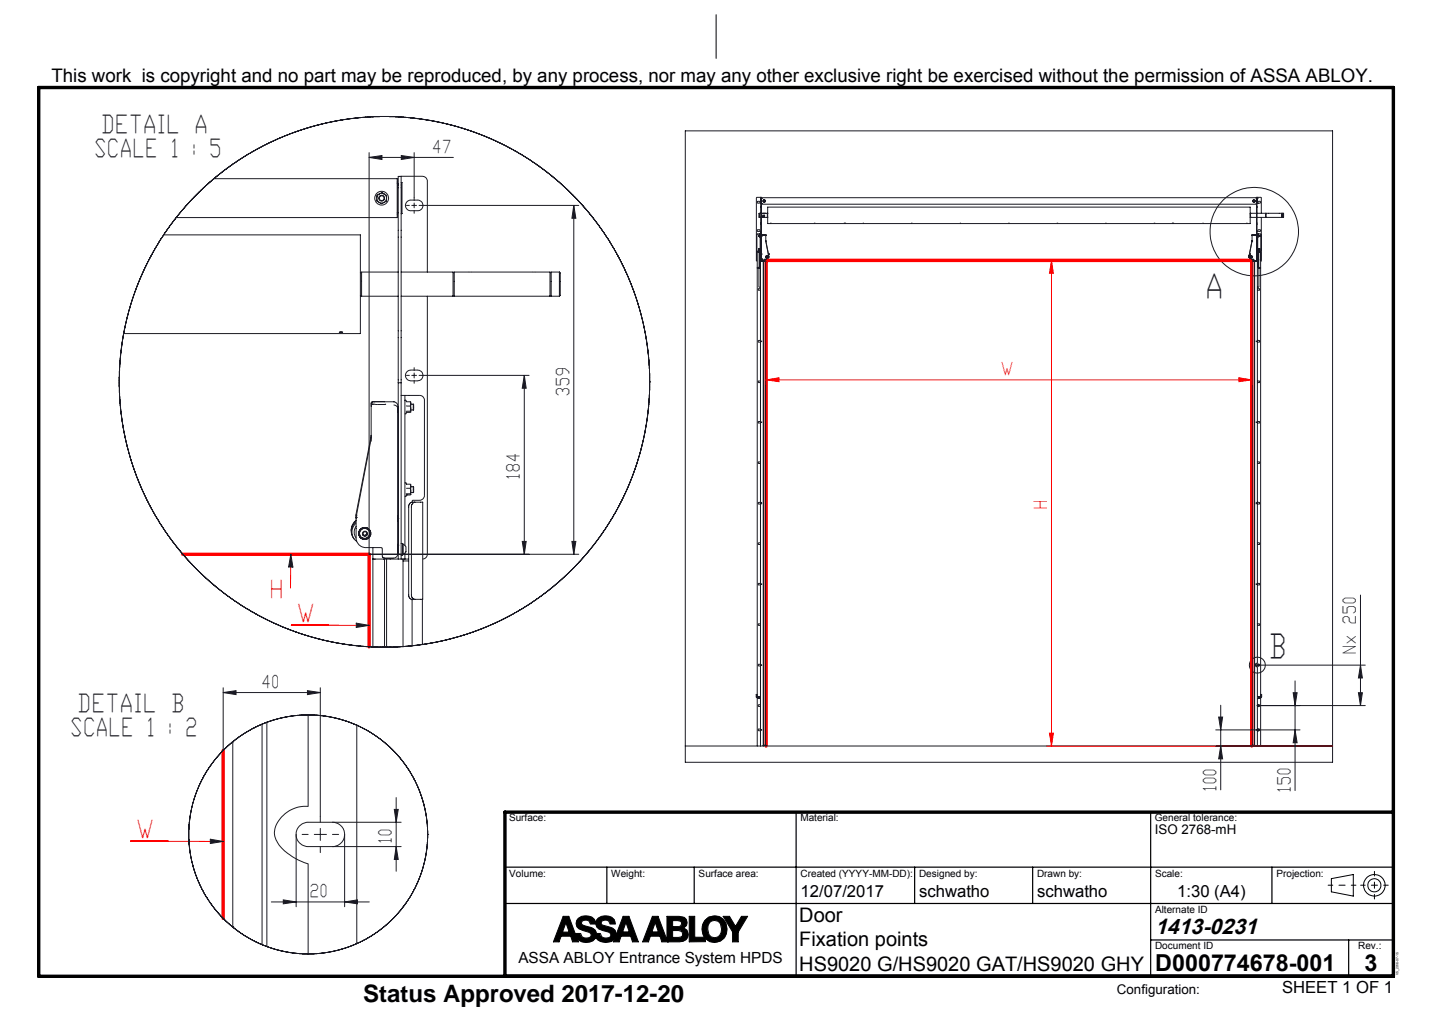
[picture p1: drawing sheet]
<svg xmlns="http://www.w3.org/2000/svg" width="297mm" height="210mm" viewBox="0 0 297 210" stroke-linecap="round" stroke-linejoin="round" font-family="sans-serif">
<g fill="none" stroke="#191924" stroke-width=".21">
<path d="M42.2 38.5l-2.9 2.8-3 3.5M42.2 38.4v.1M43.4 37.4l-1.2 1M43.4 37.3l.6-.5h37.8v8h-45.5M43.4 37.3v.1M44.5 36.4h.1M45.1 35.9l-.1 .1M46.5 34.8v.1M46.6 34.8h.1M46.8 34.6h.1M46.9 34.6l-2.8 2.2M46.9 34.5v.1"/>
<path d="M47.5 34.1h.1M47.6 34v.1M47.7 34h.1M48 33.7v.1M48.2 33.6h.1M48.4 33.5h.1M49 33.1l-2.1 1.4M49 33v.1M49.2 32.9v.1M49.5 32.7v.1M49.7 32.7l-.7 .3M49.7 32.6v.1"/>
<path d="M50.1 32.4h.1M50.4 32.2h-.1M50.5 32.1l-.1 .1M50.8 32h-.1M50.9 31.8v.1M51 31.8h.1M51.7 31.4l-.1 .1M51.8 31.4h.1M52.1 31.1v.1M52.4 31h.1M52.6 30.9h.1M53.2 30.5v.1"/>
<path d="M53.4 30.4v.1M53.8 30.3h-.1M54.1 30.1h.1M54.2 30h.1M54.6 29.8l-4.9 2.8M54.6 29.8h.1M55.5 29.4l-.9 .4M55.5 29.4h.1M57 28.7h-.1M57.8 28.4h.1M58 28.3l-2.5 1.1M58 28.2v.1"/>
<path d="M58.7 28h.1M59.9 27.5l-1.9 .7M59.9 27.5h.1M60.4 27.3h.1M62.6 26.6h.1M63.2 26.4h.1M64.1 26.1h.1M64.5 26h.1M64.8 25.9h.1M66.9 25.4h.1M67.7 25.2h.1M78.1 39.9a.85 .85 0 0 1 1 .1"/>
<path d="M78.1 39.9l-.3 .4-.2 .5M78.1 39.9l-.5 .3M78.7 39.6h.1M78.7 39.6l-.6 .3M78.7 39.6l.4 .4M79.1 40l.4 .3 .1 .5M79.1 40l.5 .2M81.8 37.8h.2M82 36.3v78.8M82 36.3h.6M82.6 37.6h.2v6.4h-.2M82.6 36.3v78.8"/>
<path d="M82.8 36.3h-.8M82.8 36.3h-.2M82.8 36.3h4.2a1.02 1.02 0 0 1 1 1v18.7M90.2 25.1h.1M91 25.3h.1M91.7 25.4l.1 .1M93.1 25.8h.1M93.5 25.9h.1M94.5 26.2h.1M94.8 26.3h.1M95 26.3l-4.4-1.1-4.3-.8-4.9-.4h-4.4l-4.7 .4-4.5 .8-3.9 1-4 1.3M95 26.3h.1"/>
<path d="M95.1 26.3l5 1.8M96.8 26.9h.1M97.1 27h.1M97.6 27.2h.1M98.9 27.7h.1M99.6 27.9v.1M100.1 28.1v.1M100.1 28.2l3.2 1.4M100.9 28.5h.1M101.8 28.9h.1M102.8 29.3v.1M103 29.4h.1"/>
<path d="M103.2 29.5v.1M103.3 29.6h.1M103.4 29.6l1.5 .8M103.5 29.7h.1M103.9 29.9h.1M104.3 30.1h.1M104.5 30.2h.1M104.6 30.2v.1M104.9 30.4h.1M105 30.4l1.3 .7M105.3 30.6h.1M105.6 30.8h.1"/>
<path d="M105.7 30.9h.1M106.3 31.1v.1M106.3 31.2l5 3.2M106.4 31.2h.1M106.5 31.3l.1 .1M106.8 31.5h.1M107 31.6h.1M107.1 31.7h.1M107.3 31.7v.1M107.4 31.8h.1M107.7 32h.1M107.8 32.1h.1"/>
<path d="M108.1 32.3h.1M108.2 32.3l.1 .1M108.5 32.5v.1M108.6 32.6h.1M108.9 32.8h.1M109 32.8v.1M109.2 32.9v.1M109.4 33.1h.1M109.7 33.3h.1M109.9 33.4v.1M110.1 33.5v.1M110.2 33.6h.1"/>
<path d="M110.6 33.9v.1M110.9 34.1h.1M111 34.2h.1M111.2 34.4h.1M111.3 34.4v.1M111.3 34.5l.4 .2M111.4 34.5h.1M111.5 34.6h.1M111.7 34.7l.1 .1M111.8 34.8l1.3 1M111.8 34.8h.1M111.9 34.9h.1"/>
<path d="M112.1 35.1h.1M112.4 35.2h.1M112.6 35.4h.1M112.9 35.6v.1M113 35.7h.1M113.1 35.8h.1M113.1 35.8l3.4 2.9M113.3 36h.1M113.6 36.2h.1M115.1 37.4v.1M116.5 38.7h.1M116.5 38.7l.5 .5"/>
<path d="M117 39.2l.1 .1M117.1 39.3l1.4 1.4M141.1 26.9h133.4v130h-133.4zM28 59.6h.1M28.3 58.8v.1M28.4 58.6h.1M29.1 56.8h.1M29.2 56.6l-1.6 4M29.2 56.6h.1M29.4 56.2l-.2 .4M29.4 56.2h.1M29.5 55.9h.1"/>
<path d="M29.6 55.7v.1M29.8 55.3h.1M29.9 55.1l-.1 .1M30.2 54.4l-.8 1.8M30.2 54.4h.1M30.4 54l-.2 .4M30.4 54h.1M30.8 53.3h.1M30.9 53.1v.1M31 52.9l-.1 .1M31.1 52.8h-.1M31.1 52.7h.1"/>
<path d="M31.2 52.5h.1M31.3 52.3h.1M31.5 52h.1M31.7 51.7h-.1M31.8 51.5h-.1M31.9 51.2v.1M32.1 50.9v.1M32.2 50.8h.1M32.4 50.5h-.1M32.5 50.3h.1M32.6 50.2h-.1M32.9 49.6l-.1 .1"/>
<path d="M32.9 49.5v.1M33.1 49.2v.1M33.2 49.1h.1M33.4 48.9h.1M33.6 48.6h-.1M33.7 48.5h-.1M33.7 48.3l40.5 .1v20.3h-48.7M33.8 48.2h.1M33.9 48h.1M34.3 47.6h-.1M34.4 47.4h-.1M34.5 47.2h.1"/>
<path d="M34.6 47.1h-.1M34.8 46.8h.1M34.9 46.7h.1M35.2 46.2h.1M35.3 46.1h.1M35.5 45.9h.1M35.6 45.6v.1M35.8 45.4v.1M36.2 45h-.1M36.3 44.8l-3 4.2-2.9 5M36.7 44.3h.1M37.2 43.7h-.1"/>
<path d="M37.8 43h-.1M38 42.7v.1M74.2 56.1h.3M77.6 40.2h.1M77.6 41.3l-.1 .1M77.6 41.3l.5 .4M77.6 40.8l.1 .5 .4 .4M77.6 40.8v.5M77.6 40.2v.6M78.1 41.7l.4 .1 .6-.1M78.1 41.7l.5 .2M78.6 41.9v.1"/>
<path d="M79.1 41.7l-.5 .2M79.6 41.4h.1M79.6 41.4l-.5 .3M79.6 40.2v.6M79.6 40.2h.1M79.6 40.8l-.1 .4-.4 .5M79.6 40.8v.6M81.8 43.8h.2M82 56h-7.5v5h7.5M82.6 56h10.7v5h-10.7M83.7 41.7l.8-.5h1.5a1.09 1.09 0 0 1 1.1 1.1 1.09 1.09 0 0 1-1.1 1.1h-1.4a1.09 1.09 0 0 1-.9-1.7zM93.3 56.1h.3"/>
<path d="M93.6 56h19.7v5h-19.7zM113.3 56.1h.2M115.2 56h-1.7v5h1.7M115.2 56l.2 .2v4.6l-.2 .2M115.2 56v5M118.5 40.7h.1M118.5 40.7l.7 .8M119.2 41.5h.1M119.3 41.5l1.7 1.9 2.3 2.9 1.9 2.8 1.8 3M119.4 41.6v.1M121 43.5h.1M121.5 44v.1"/>
<path d="M121.9 44.6h.1M122.2 44.9h.1M122.4 45.3h.1M122.5 45.4h.1M122.7 45.6h.1M122.8 45.8h.1M123 46h.1M123.2 46.2h.1M123.3 46.4l.1 .1M123.4 46.5v.1M123.6 46.8h.1M123.8 47v.1"/>
<path d="M123.9 47.2v.1M124 47.3v.1M124 47.4l.1 .1M124.3 47.8l.1 .1M124.4 47.9v.1M124.6 48.2v.1M124.6 48.3l.1 .1M124.8 48.5v.1M124.9 48.7h.1M125 48.8v.1M125.2 49.2h.1M125.3 49.4h.1"/>
<path d="M125.5 49.6h.1M125.6 49.8h.1M125.7 50.1h.1M125.9 50.3v.1M126 50.4v.1M126.2 50.7v.1M126.3 50.9h.1M126.4 51.1h.1M126.7 51.6v.1M126.8 51.8h.1M127 52.1l2 4.1 2 5.2M127 52.1h.1"/>
<path d="M127.1 52.4l.1 .1M127.3 52.8h.1M127.4 53h.1M127.5 53.2h.1M127.6 53.3h.1M128.5 55.1h.1M128.6 55.3v.1M128.8 55.7h.1M129.2 56.5v.1M129.3 56.8h.1M129.9 58.3h.1M130.1 58.8h.1"/>
<path d="M156 47.3h.4a.18 .18 0 0 1 .2 .2 .18 .18 0 0 1-.2 .2l-.4-.1zM156 41.5l.4-.1a.19 .19 0 0 1 .2 .2 .19 .19 0 0 1-.2 .2l-.4-.1zM156.2 55.2h.1M156.2 51.8h.1M156.3 55.2v3.8l.3 .2M156.3 48.5h.1M156.3 48.6h.1M156.3 51.3h.1M156.3 55.1h.1M156.3 51.3l.1 .2M156.3 48.5v.1M156.3 51.9h.1"/>
<path d="M156.4 48.4v.3M156.4 48.7h.1M156.4 51.6h.1M156.4 51.3v.2M156.4 48.4h.1M156.4 51.5v.1M156.4 51.2h.1M156.4 51.2v.4M156.4 51.9v3.2M156.4 51.5h.1M156.4 55.1h.1M156.4 44.8h.3"/>
<path d="M156.4 43.9h.3M156.4 43.9v.9M156.4 51.9h.1M156.4 51.9l-.4-.1v91.7M156.4 55.1l-.4 .1M156.4 51.9l.1 3.1-.3 .2M156.5 53.8h1.2M156.5 53.8h.1M156.5 48.4l-.2 .1M156.5 48.4h-.1M156.5 51.2l-.2 .1M156.5 51.2l-.1 .1"/>
<path d="M156.5 48.8h.1M156.5 51.6h.1M156.5 51.2h.1M156.5 48.6h-.2M156.5 48.7h-.1M156.5 51.5h-.1M156.5 48.7v.1M156.6 48.3l-.1 .1M156.6 48.1v5.2M156.6 53.6v.2M156.6 53.3h-.1l.1 .3M156.6 59.4l-.5 .1 .1 .3h.4"/>
<path d="M156.6 53.6h.1M156.6 53.3h.1M156.6 53.2l.1 .4M156.6 53.2h.1M156.6 53.8v99.8M156.7 40.8h.1M156.7 41.9h.1M156.7 48.1h-.7l-.1 .2v3.3l.4 .1 .1 .2M156.7 47.7h.1M156.8 53.4v.1M156.8 40.6h-.1v13.2M156.8 40.6h-.9l-.1 .2v12.8l.2 .2"/>
<path d="M156.8 53.6l.1 .1h.4M156.8 48.6h.1M156.8 48.5h.1M156.8 53.3h.1M156.8 53.6h.1M156.8 53.5h.1M156.8 52.3h.1M156.8 41.9h.1M156.8 40.9h.1M156.8 43.9h1.2v.9M156.8 40.6v13.2M156.8 40.7h102v1.3h-102z"/>
<path d="M157 48.5l-.2 .1M157 48.4l-.2 .1M157 48.4h.1M157 48.4h.7M157.1 43.9h.1M157.1 44.3h.4v.3h-.4zM157.2 41.4v.1M157.2 41.4h.1M157.2 41.3v.1M157.2 41.3v.2M157.2 53.8v99.8M157.2 48.5h.4"/>
<path d="M157.2 41.5h.1M157.2 41.2v.1M157.2 41.2h.1M157.2 41.5h.2M157.2 48.5h.1M157.3 53.7h.1M157.3 48.4h.1M157.3 53.7v99.7M157.3 41.5h.1M157.3 41.5v.1M157.3 53.6v.1M157.3 41.2l-.1 .1"/>
<path d="M157.3 41.2l.2 .1M157.4 41.5h.1M157.4 41.2l.1 .1M157.4 41.2h-.1M157.4 41.2h.1M157.5 41.5h.1M157.5 43.9h.1M157.5 41.4v.1M157.5 41.3l.1 .1M157.5 41.3v.1M157.5 41.4l-.1 .1M157.6 41.4h-.1"/>
<path d="M157.6 41.4h.1M157.6 48.5h.1M157.7 48.4h.1M157.7 53.8h.1M157.7 53.4v100M157.7 48.5h.1M157.7 48.4v.1M157.7 49.6l.6 2.7M157.7 49.6h.1M157.7 48.4v1.3M157.7 49.6l.6 2.6M157.8 52.9l.1 .2 .2-.1"/>
<path d="M157.8 52.9v.1M157.8 52.8v.1M157.8 52.8l.2-.1 .1 .2M157.8 52.8h.1M157.9 52.9h.1M157.9 52.9v.1M157.9 52.8v.1M157.9 52.7l-.1 .1M157.9 53h.1M157.9 52.8l.1 .1M157.9 52.7h.1M157.9 52.7l.3 .1"/>
<path d="M158 52.9h.1M158 52.9l-.1 .1M158 44.7h.1M158 43.9h.1M158 52.8h.1M158.1 53h-.3M158.1 44.7l-1.3 .1M158.1 43.9h-.1M158.1 52.9v.1M158.1 53h.1M158.1 42.6h99.4v3.4h-99.4zM158.2 52.9l-.1 .1"/>
<path d="M158.2 52.9h.1M158.2 52.9l-.3 .2-.1-.3 .2-.1 .1 .3M158.3 53l-.3 .4h-.6l-.1 .2M158.3 52.3h.1M158.3 52.7v.3M158.3 52.2h.1M158.3 52.6l.1 .2-.1 .2M158.3 52.4v.1M158.3 52.2v.1M158.3 52.2v.5M158.7 46h.1zM167.7 46h.2z"/>
<path d="M173.9 46h.3zM177.8 46h.1zM187.7 46h.2zM197.7 46h.1M207.8 46h.1zM217.7 46h.1zM227.8 46h.1zM237.7 46h.1zM241.4 46h.3zM247.8 46h.1zM256.8 46h.1zM257.2 52.8h.1"/>
<path d="M257.3 52.5h.1M257.3 52.4h.1M257.3 52.4v.1M257.4 53l.1 .3 .7 .1 .1 .3M257.4 52.7v.3M257.4 52.3h.1M257.4 52.2h.1M257.4 52.6a.36 .36 0 0 0 0 .6M257.4 52.5l-.2 .3 .1 .3M257.4 52.4l-.2 .4M257.4 52.2v.1M257.4 52.2v.5"/>
<path d="M257.5 52.8v.2M257.5 44.7h.1M257.5 43.9h.1M257.5 53h.1M257.5 44.7l1.3 .1M257.5 43.9h1.3M257.5 53h.3M257.6 52.9h.1M257.6 52.9l.1-.1v.1M257.6 52.9l.1 .1M257.7 53h.1M257.7 52.9v.1"/>
<path d="M257.7 52.9h.1M257.7 52.8v.1M257.7 52.7l.1 .1M257.8 52.8l-.2-.1-.1 .2 .1 .2 .1-.1M257.8 52.8h.1M257.8 53h.1M257.8 52.8v.1M257.8 52.8v.2M257.8 52.9h.1M257.8 52.8h-.3M257.8 52.9l-.1 .2-.2-.1M257.8 52.9l-.1-.2h-.1l-.1 .3"/>
<path d="M257.8 52.9l-.1 .1M257.9 49.6l-.5 2.7M257.9 49.6h.1M257.9 48.5h.1M257.9 48.4v1.3M257.9 49.6l-.5 2.6M257.9 53.8h.1M257.9 53.8v99.6M257.9 53.8h1.3M258 48.4h-.1M258 48.5h.1M258 48.4h.1"/>
<path d="M258 53.4v.4M258 48.4h.7M258.1 48.5h.1M258.1 41.3v.1M258.1 41.5h.1M258.1 41.4v.1M258.1 41.3h.1M258.1 48.5h.3M258.1 41.5l.1 .1M258.1 41.5h.2M258.2 41.2l-.1 .1M258.2 41.2h.1"/>
<path d="M258.2 41.2l-.1 .2M258.2 41.6h.1M258.3 53.7h.1M258.3 41.5l-.1 .1M258.3 41.2l.1 .1M258.3 41.2l.1 .2M258.3 48.4h.1M258.3 53.7v99.7M258.4 48.5h.1M258.4 41.3v.1M258.4 41.5h-.1M258.4 41.4v.1"/>
<path d="M258.4 41.3h.1M258.4 41.5h.1M258.4 41.4l-.1 .1M258.4 53.8v99.8M258.7 48.5l.1 .1M258.7 48.4l.1 .1M258.7 48.4h.1M258.8 40.9h.1M258.8 41.9h.1M258.8 48.6h.1M258.8 53.4v.1M258.8 40.6h.1"/>
<path d="M258.8 40.6l1 .1v3.2M258.8 52.4h.1M258.8 53.6l-.1 .1h-.4M258.8 48.5h.1M258.8 53.6h.1M258.8 53.3h.1M258.8 53.5h.1M258.8 52.3h.1M258.8 40.6v13.2M258.8 47.7h.1M258.9 43.9h1.8v.8M258.9 48.1h.7l.1 .2v3.3l-.4 .3v3.2"/>
<path d="M258.9 44.8h5.4M258.9 53.2l.1 .1M258.9 40.6v13.2M258.9 41.9h.1M258.9 40.8h.1M258.9 53.2v.4M258.9 53.6h.1M258.9 40.8v1.1M259 53.8v82.8l-.5 .2M259 53.3l.1 .2M259 59.4h.4l.1 .2-.1 .2h-.4M259 53.3v.3"/>
<path d="M259 53.8h.2M259 51.2h.2M259 48.3l.1 .1M259 48.8h.1M259 48.1v5.2M259 53.6v.2M259.1 51.4h.1M259.1 51.5h.1M259.1 48.4h.1M259.1 48.5h.1M259.1 48.7h.1M259.1 53.5l-.1 .1"/>
<path d="M259.1 51.6h-.1M259.1 53.5h.1M259.1 47.3h.4l.1 .2-.1 .2h-.3l-.2-.2zM259.1 41.5h.5v.2l-.4 .1-.2-.1zM259.2 55.1h.1M259.2 51.9h.1M259.2 51.4v.1M259.2 51.5h.1M259.2 51.2h.1M259.2 51.5v.1M259.2 48.4h.1M259.2 48.4v.1"/>
<path d="M259.2 48.5v.2M259.2 48.7h.1M259.2 48.5h.1M259.2 48.4v.3h-.1M259.2 51.2v.4M259.2 48.6h.1M259.3 51.3l-.1 .1M259.3 55.2v3.8l-.3 .2M259.3 48.6h.1M259.3 48.5h.1M259.3 51.3h.1M259.3 51.3l-.1 .2"/>
<path d="M259.3 48.5v.1M259.3 55.1l.1 .1M259.4 55.2h.1M259.4 51.8h.1M259.6 55.2l-.4-.1v-3.3h.4v91.7M259.8 44.8v8.9l-.2 .1M260.7 43.9h.1M260.7 44.7h.1M264 44.7h.1M264 43.9h.1M264 43.9v.9M264.1 44.7h.1"/>
<path d="M264.1 43.9h.1M264.1 43.9v.9M264.3 43.9h-3.6v.9M264.3 43.9h.1M264.3 43.9v.9M264.4 44.7l-.1 .1M25.5 68.7l-.6 3.4-.3 3.6v3.9l.1 3.1 .4 3.5 .6 3.7 1.6 5.8M26 66.3l-.1 .1M26.1 65.6h.1M26.3 64.9h.1M26.6 63.9v.1M26.7 63.6h.1"/>
<path d="M26.8 63h.1M26.9 62.7l-1.4 6M27 62.6l-.1 .1M27.1 62.3l-.1 .1M27.4 61.2h.1M27.5 60.9h.1M27.6 60.7l-.6 1.9M27.6 60.6v.1M27.7 60.4h.1M27.8 60.1h.1M69.9 68.4h.7zM74.2 60.9h.3"/>
<path d="M82 78.8h.6M83.8 76.5l.5-.3h1.7a1.11 1.11 0 0 1 1.1 1.1 1.11 1.11 0 0 1-1.1 1.1h-1.4a1.11 1.11 0 0 1-1-.7 1.11 1.11 0 0 1 .2-1.2zM88 61v53.1a1.03 1.03 0 0 1-.9 1M93.3 60.9h.3M113.3 60.9h.2M130.6 60.1h.1M130.8 60.6h.1M131 61.4h.1M131.1 61.4l.7 2.5M131.1 61.7l.1 .1M131.2 62l.1 .1M131.5 62.9v.1"/>
<path d="M131.6 63.2v.1M131.7 63.6h.1M131.8 63.9l1.4 6.2 .6 6.7v3.6l-.2 3.3-1 6.2M131.8 63.9h.1M132 64.5h.1M132.2 65.2v.1M132.3 65.9v.1M133 69.5h.1M133.2 70.8h.1M133.8 78.6h.1M156.6 70.1l-.5 .1 .1 .2h.4M156.6 78.4l-.5 .1 .1 .3h.4"/>
<path d="M156.8 70.3h.1zM156.8 70.2v.1M258.7 70.2l.1 .1zM258.8 70.2v.1M259 70.1l.5 .1-.1 .2h-.4M259 78.4h.4l.1 .2-.1 .2h-.4M24.6 80.8v.1M24.8 83.9h.1M24.9 84.9h.1M26.1 91.5h.1M26.3 92.2h.1M26.4 92.5v.1"/>
<path d="M26.7 93.9h.1M26.8 94.2h.1M26.9 94.5h.1M27 94.8v.1M27.3 95.7l.2 .6M27.3 95.7h.1M27.5 96.3h.1M27.5 96.3l1 2.8M27.9 97.3v.1M27.9 97.6h.1M28 97.8v.1M28.4 98.8h.1"/>
<path d="M28.5 99.1h.1M28.5 99.1l.6 1.3M28.6 99.2v.1M76.4 90.2l-3.1 16.3M76.4 89.7l-3.1 16.1v5M76.4 83v7.8M76.7 83.2h2.8M76.8 83.2l-.4 .3M76.8 82.9l-.4 .3M76.8 82.8l-.4 .2M76.9 82.7l-.3 .1-.2 .2M76.9 82.7h.1"/>
<path d="M76.9 82.7h4.2M79.2 82.7h.1M79.3 83.2h.1M81.1 83.4h.1a.85 .85 0 0 1 .8 .8M81.1 82.7a.91 .91 0 0 1 .9 1v30.3M81.1 82.7h.1M82.6 81.4h3.8a1.02 1.02 0 0 1 1 1v19.8l-.1 .2a1.01 1.01 0 0 1-.9 .6h-1.3a.19 .19 0 0 0-.2 .2 .19 .19 0 0 0 .2 .2M83.4 99.5l.2-.1 .1 .3M83.4 82.5l.1-.1 .2 .3M83.4 81.4v30.9M83.7 99.7h.1M83.7 82.6v.1"/>
<path d="M83.7 83.6h.8M83.7 84.9h.1M83.7 84.9l-.1 .3-.2-.1M83.7 82.7h.8M83.7 99.7h.8M84.5 99.7l.1 .3-.1 .5M84.5 99.7l.1 2.1M84.5 82.7l.1 .3-.1 .6M84.5 84.7h-.8M84.5 83.6l.1 .3-.1 .8M84.5 84.7l.1 .1M84.5 82.7l.1 .1"/>
<path d="M84.6 84.8l-.9 .1M84.6 83.2h.5M84.6 84.4h.5M84.6 82.8v2M85.1 83.2v1.2M129.5 99.9h.1M129.7 99.4l-.8 1.8M129.7 99.4h.1M129.8 99.2h.1M130.1 98.5h.1M130.4 97.7v.1M130.7 96.7h.1"/>
<path d="M131.1 95.6h.1M131.2 95.3h.1M131.3 95h.1M131.9 93.1h.1M132 92.5h.1M132.2 92.1h-.1M132.4 91v.1M132.6 89.9h.1M132.6 89.9l-1.2 4.7-1.7 4.8M132.8 89.1h.1M133.4 85.6l-.1 .1M156.6 86.8h-.5l.1 .3h.4"/>
<path d="M156.6 95.1l-.5 .1 .1 .2h.4M156.8 86.9l.1 .1zM156.8 86.9v.1M258.7 86.9l.1 .1zM258.8 86.9v.1M259 86.8h.4l.1 .1-.1 .2h-.4M259 95.1h.4l.1 .1-.1 .2h-.4M29.1 100.4h.1M29.1 100.4l.6 1.4M29.2 100.6h.1M29.5 101.2v.1M29.6 101.6h.1"/>
<path d="M29.7 101.8l.1 .1M29.8 101.9l2.2 4.2M29.8 102v.1M29.9 102.2h.1M30 102.4h.1M30.4 103.1v.1M30.6 103.5h.1M30.7 103.8l.1 .1M30.9 104.2h.1M31 104.4h.1M31.1 104.6h.1M31.2 104.7h.1"/>
<path d="M31.3 104.8v.1M31.6 105.5h.1M31.7 105.6v.1M32 106.1h.1M32 106.1l2.9 4.5M32.1 106.3h.1M32.1 106.4h.1M32.3 106.7h.1M32.4 106.8l.1 .1M32.6 107.1v.1M32.7 107.2v.1M32.8 107.4h.1"/>
<path d="M32.8 107.5v.1M33 107.8h.1M33.1 107.9h.1M33.3 108.2h.1M33.4 108.5h.1M33.5 108.6h.1M33.7 108.9h.1M33.8 109h.1M33.9 109.2l.1 .1M34 109.4h.1M34.1 109.5h.1M34.4 109.8v.1"/>
<path d="M34.4 110h.1M34.6 110.2h.1M34.8 110.5h.1M34.9 110.6h.1M34.9 110.6l1.8 2.4M35 110.7h.1M35.2 111h.1M35.3 111.2h.1M35.6 111.5h.1M36.1 112.2h.1M36.2 112.3h.1M36.7 113h.1"/>
<path d="M36.7 113l3.1 3.5M37.3 113.7l.1 .1M37.5 114h.1M37.8 114.3h.1M39.8 116.5h.1M39.9 116.5l2.2 2.2 2.9 2.5 5.2 3.7M42.9 119.5h.1M59.9 114.1l.4 2.7-.9-.1zM73.3 110.8a2.04 2.04 0 0 0 2.1 1.9l3.2 .1 .1 .2v1.4M73.3 106.4l.1 .1M73.3 107.7a2.37 2.37 0 0 0 .2 3.8M73.3 108.4a1.99 1.99 0 0 0 0 2.4"/>
<path d="M73.3 107.4a2.45 2.45 0 0 0-.3 3.6M73.3 107.2a2.44 2.44 0 0 0-1 2M73.3 106.5v.1M73.3 106v.1M73.3 106.5h.1M73.3 106.6h.1M73.3 106.1h.1M73.3 107.1l-.5 .6M74 109.3a1.18 1.18 0 0 0 .2 1.2M74.2 110.5v.1M74.8 110l.1 .2M74.8 110.1l.1 .1"/>
<path d="M74.9 110.2h.4M74.9 110.2l.2 .1M75.1 110.3h.1M75.3 110.2l-.2 .1M75.4 108.6l.6 .4M75.4 108.6a1.23 1.23 0 0 0-1.5 1.5 1.23 1.23 0 0 0 2 .7 1.23 1.23 0 0 0-.3-2.1M75.4 108.6l.2 .1M75.4 109.6l.1 .2-.2 .4M75.5 110.1h.1M75.5 109.6v.5M75.5 110.1l-.2 .1M75.6 110.1v-.4l-.4-.3-.4 .3v.4l.4 .2"/>
<path d="M75.6 110.1l-.4 .2M75.6 108.7l.4 .3M75.6 108.7a1.19 1.19 0 0 0-1.4 .4 1.19 1.19 0 0 0 0 1.4M75.9 109.1a1.05 1.05 0 0 0-1.5-.1 1.05 1.05 0 0 0-.1 1.5M75.9 109.1h.1M76 109v.1M76 109l.3 .7h-.2M76.1 109a1.24 1.24 0 0 1-.3 1.7 1.24 1.24 0 0 1-1.7-.1M76.1 109.8h.2M76.2 109.8h.1M76.3 109.8a1.19 1.19 0 0 1-.9 1.1 1.19 1.19 0 0 1-1.2-.4M76.8 115.1h.1"/>
<path d="M76.8 112.7v20.5M76.8 115.1h7.4M78.7 114.4l.4 .5M78.7 114.4l.3 .5M79.2 114.9v18.3M79.6 115.1v18.1M82 114v.1a.92 .92 0 0 1-.9 .8h-2M82 113.2h.1M82 113.9h.1M82 112.2h.1M82 106.8h.1M82 112.5h.1"/>
<path d="M82 113.7h.1M82.6 111.9h.3v2.4h-.3M82.9 112h.1M82.9 114.2h.1M83 112l.6 .6v1l-.6 .6M83 112v2.2M83 115.1v18M83 115.5h1.2M83.4 113.9v1.2M83.7 100.5h.8M83.7 101.9l-.1 .3-.2-.1M83.7 101.9h.1"/>
<path d="M84.3 103.7l.6-.3h2.2v20h-2.4l-.4-.3-.1-.5v-18.4zM84.5 101.7h-.8M84.5 100.5l.1 .4-.1 .8M84.5 101.7h.1l-.1 .2h-.8M84.6 101.4h.5M84.6 100.2h.5M85.1 100.2v1.2M85.4 103.4l-.3 .2-.4 .6v18.4l.1 .4 .5 .4M115.3 119.6v.1M116.1 118.9l-1.5 1.3M116.1 118.9h.1M118.4 116.7l-2.3 2.2"/>
<path d="M118.4 116.7h.1M118.9 116.1l-.5 .6M119 116.1h-.1M120 115h-.1M120.9 113.9h.1M121.3 113.4h.1M121.4 113.3h.1M121.5 113.2l-2.5 2.9M121.5 113.2h.1M121.8 112.8l-.1 .1M121.8 112.7v.1M122.3 112.2h.1"/>
<path d="M122.6 111.8h.1M122.9 111.3v.1M123.2 111h.1M123.3 110.8h.1M123.5 110.6h.1M123.6 110.5h-.1M123.6 110.4l-2.1 2.8M123.6 110.4h.1M123.7 110.3h.1M123.9 110h.1M124.1 109.8h-.1M124.1 109.7h.1"/>
<path d="M124.3 109.4h.1M124.5 109.2h.1M124.6 109.1h-.1M124.7 108.8h.1M124.8 108.7h.1M124.8 108.6l-1.2 1.8M124.9 108.6h-.1M125 108.4h.1M125.1 108.3h-.1M125.1 108.2h.1M125.2 108l-.3 .6M125.2 108h.1"/>
<path d="M125.3 107.9h.1M125.4 107.7v.1M125.6 107.5l-.1 .1M125.7 107.3l-.1 .1M125.8 107.1h.1M125.9 107h.1M126 106.8h.1M126.2 106.5h.1M126.3 106.4h-.1M126.3 106.2h.1M126.4 106v.1M126.6 105.8h.1"/>
<path d="M126.7 105.6h.1M127.1 104.9l-.1 .1M127.1 104.8v.1M127.3 104.5h.1M127.4 104.3h.1M127.6 104h.1M127.7 103.8h.1M127.8 103.6h-.1M128 103.2l-.1 .1M128.5 102.1v.1M128.8 101.5v.1M128.9 101.2l-1.7 3.6-2 3.2"/>
<path d="M128.9 101.2h.1M129.2 100.7l-.1 .1M129.3 100.5h-.1M156.6 103.4l-.5 .1 .1 .2 .4 .1M156.6 111.8l-.5 .1 .1 .2h.4M156.8 103.6h.1zM156.8 103.6h.1M258.8 103.5v.2zM258.8 103.6h.1M259 103.4l.5 .2-.1 .1-.4 .1M259 111.8l.5 .1-.1 .2h-.4M43.5 120h.1"/>
<path d="M44.2 120.6h.1M44.6 120.9h.1M45 121.3h.1M45.2 121.3v.1M45.5 121.6h.1M46.1 122.1l.1 .1M46.6 122.4v.1M46.7 122.5h.1M47.1 122.8h.1M47.2 122.9h.1M47.6 123.2h.1M47.7 123.3h.1"/>
<path d="M47.9 123.4h.1M48.2 123.6h.1M48.3 123.7h.1M48.5 123.8v.1M48.7 123.9v.1M48.9 124.1h.1M49 124.1v.1M49.4 124.4v.1M49.6 124.5v.1M49.7 124.6h.1M50 124.8h.1M50.1 124.8v.1"/>
<path d="M50.2 124.9l.1 .1M50.3 125l1.1 .6M50.3 125l.1 .1M50.5 125.1l.1 .1M50.7 125.3h.1M51.1 125.4v.1M51.2 125.5h.1M51.4 125.6v.1M51.4 125.7l5.1 2.6M51.5 125.7h.1M51.6 125.8h.1M51.8 125.9h.1"/>
<path d="M52.4 126.2v.1M52.6 126.3v.1M52.7 126.4h.1M52.9 126.5h.1M53.2 126.7h.1M53.6 126.9h.1M53.9 127v.1M54.1 127.1v.1M54.4 127.3h.1M54.6 127.4h.1M54.8 127.5h.1M55 127.6h.1"/>
<path d="M55.1 127.7h.1M55.3 127.8h.1M55.5 127.8v.1M55.7 127.9l.1 .1M55.9 128h.1M56.1 128.1v.1M56.5 128.3h.1M56.6 128.3l.3 .2M56.9 128.5h.1M57 128.5l4.7 1.9 5.2 1.5 5.6 .9 4.8 .4M57.1 128.6h.1M59.2 129.5h.1"/>
<path d="M60.7 130h.1M60.9 130.1h.1M61.2 130.2h.1M62.6 130.7h.1M62.9 130.8h.1M63.3 130.9h.1M63.8 131h.1M64.5 131.2h.1M64.8 131.3h.1M65.5 131.5h.1M66.6 131.8h.1M67.7 132h.1"/>
<path d="M68.1 132.1h.1M73.4 128.3l2.6 .5-2.6 .4zM76.8 133.2h.1M77.3 133.2h.1M79 133.2h.1M79.2 133.2h.1M79.6 133.2h.1M83 133.1h.1M83 133.1l-5.7 .1M85.1 123.4l-.2 .1v9.5M87 123.4v9.3M89.1 132.3v.1"/>
<path d="M90.8 132h-.1M91.1 131.9h.1M92.3 131.6l-.1 .1M93.2 131.4h.1M93.2 131.4l-5.1 1.1-5.1 .6M93.9 131.2h.1M94.3 131.1h.1M94.3 131.1l-1 .3M95.5 130.8h.1M95.8 130.7h.1M97.2 130.2h.1M97.5 130.1h.1"/>
<path d="M97.7 130l-3.4 1.1M97.8 130h-.1M98 129.9h.1M99 129.6l-1.2 .4M99 129.5v.1M99.2 129.5h-.2M99.2 129.4v.1M99.7 129.2h.1M100.1 129.1h.1M100.4 129h.1M100.8 128.8h.1M101 128.7h.1"/>
<path d="M101.7 128.4h-.1M101.9 128.3l-2.7 1.1M101.9 128.3h.1M102.1 128.2h.1M102.3 128.1l-.1 .1M102.7 127.9l-.8 .4M102.7 127.9h.1M103.5 127.6h-.1M103.8 127.4h.1M104.2 127.2h-.1M104.9 126.8l-.1 .1M105.2 126.7h-.1"/>
<path d="M105.3 126.6h.1M105.5 126.5h.1M105.7 126.4h.1M105.9 126.3h-.1M106.4 126h.1M106.6 125.9h.1M106.9 125.7h.1M107.1 125.6h-.1M107.1 125.5h.1M107.4 125.4l-.1 .1M107.5 125.3v.1M107.6 125.3l-4.9 2.6"/>
<path d="M107.6 125.3h.1M107.8 125.2h.1M107.9 125.1h.1M108.2 124.9h.1M108.3 124.8v.1M108.6 124.7h-.1M108.8 124.6h-.1M108.9 124.5h-.1M109.1 124.3h.1M109.3 124.2l-.1 .1M109.6 124h.1M109.7 123.9h.1"/>
<path d="M109.8 123.9l-2.2 1.4M109.9 123.8l-.1 .1M110 123.7l-.1 .1M110.1 123.6v.1M110.2 123.6h.1M110.7 123.3h-.1M110.9 123.1h.1M111.3 122.8l-.1 .1M111.5 122.7h-.1M111.8 122.4v.1M111.9 122.4l-2 1.4M111.9 122.4h.1"/>
<path d="M112.2 122.1v.1M112.6 121.8h.1M112.7 121.7v.1M113.3 121.3h.1M113.6 121v.1M113.9 120.8l-.1 .1M114.5 120.3l-2.6 2.1M114.6 120.2l-.1 .1M156.6 120.1l-.5 .1 .1 .2h.4M156.6 128.4l-.5 .1 .1 .3h.4M156.6 136.8l-.5 .1 .2 .2h.3M156.8 136.9l.1 .1z"/>
<path d="M156.8 120.3h.1zM156.8 120.2v.1M156.8 136.9v.1M258.5 136.8v.2M258.5 137l.5 .3v16.3M258.8 120.2v.1M258.9 136.8h.5l.1 .2-.5 .1-.2-.1zM259 120.1h.4l.1 .2-.1 .1h-.4M259 128.4h.4l.1 .2-.1 .2h-.4M41.9 159.9v.1M42.1 159.7h-.1M42.2 159.5l-.1 .1"/>
<path d="M42.4 159.1h.1M42.5 158.8v.1M42.9 158.3v.1M43 158.1v.1M43.2 157.9h.1M43.5 157.4h.1M43.8 157l-.1 .1M45.5 155l-2.4 3-1.3 2.1-.9 1.9M45.5 155h.1M47.5 153.1h.1M47.9 152.7h.1M47.9 152.7l-2.4 2.3"/>
<path d="M47.9 152.7v38.2M48.1 152.6h.1M48.3 152.4h.1M48.6 152.2h.1M48.9 152h.1M49.3 151.7h-.1M49.6 151.4v.1M50.3 151h.1M50.5 150.9h.1M50.9 150.7h-.1M51.1 150.5v.1M51.4 150.4h-.1"/>
<path d="M51.8 150.1v.1M52 150h.1M52.4 149.9h-.1M52.6 149.7h.1M52.9 149.6h.1M53.2 149.4h.1M53.8 149.1v.1M54 149.1l-3.3 1.7-2.8 1.9M54 149.1v45.4M54.9 148.7l-.9 .4M55 148.7l3.9-1.1 4.4-.4 3.7 .2 2 .4 2.4 .7 3.8 1.7 3.1 1.9 3.1 2.8 2.5 3.1M55 148.7h-.1"/>
<path d="M55 148.7v46.2M57.1 148h.1M63.5 147.2v18.8a6.5 6.5 0 0 0-7 5.3 5.9 5.9 0 0 0 3.2 4.7l1.7 1.1 2.1 .8v18.5M69.3 147.9h.1M70.9 148.3h.1M73.5 149.3h.1M73.5 149.3v45M73.7 149.4h.1M74.3 149.7h.1M74.6 149.8v.1M74.9 150h.1M75.4 150.2v.1"/>
<path d="M75.8 150.5h.1M76.1 150.6v.1M76.8 151.1l.1 .1M77 151.2v.1M77.5 151.5v.1M77.8 151.8h.1M78.1 152h.1M78.7 152.5h.1M82.4 156v.1M82.9 156.7h.1M83.4 157.4h.1M83.6 157.6v.1"/>
<path d="M83.9 158h.1M83.9 158l.5 .9M83.9 158.1h.1M84 158.3h.1M84.3 158.6v.1M84.4 158.9h.1M84.5 158.9l1.9 4 1.3 4.3 .4 3.8v2.3l-.4 3.1-1.3 4.4-1.2 2.6-.9 1.5-1.4 2-1.4 1.7-2.5 2.3M84.5 159.1h.1M84.6 159.2l.1 .1M84.9 159.7v.1M85 159.9h.1M141.1 153.6h133.4"/>
<path d="M156 143.5l-.2-.5v.5l.2 .1M156 143.5h.2M156 143.6h.2M156 143.6v10M156.2 143.7h.1M156.2 143.5h.1M156.2 143.5v.2M156.3 143.7h.1M156.3 143.4h.1M156.6 145.1l-.5 .1 .1 .2h.4M156.6 150.1l-.5 .1 .1 .2 .4 .1M156.6 143.4h-.2v.4h.2"/>
<path d="M156.8 150.2l.1 .1zM156.8 150.2v.1M157.2 153.4h.5M157.7 153.4h.1M257.9 153.4h.1M257.9 153.4h.5M258.7 150.2l.1 .1zM258.8 150.2v.1M259 145.1l.5 .1-.1 .2h-.4M259 150.1h.4l.1 .1-.2 .3h-.3M259 143.4h.3v.4h-.3M259.3 143.4v.3"/>
<path d="M259.3 143.5h.1M259.4 143.5h.1M259.4 143.7h-.1M259.4 143.5h.2M259.4 143.6h.2M259.4 143.5v.2M259.6 143.5l.3-.5v.5l-.3 .1M259.6 143.6v10M39.3 167.3h.1M39.6 177.6v.1M40.2 163.9h.1M40.7 162.4h.1"/>
<path d="M40.9 162.1l-.8 1.9-.7 2.5-.5 4.3v1.9l.2 2.7 .4 2.1 .9 2.8M40.9 162v.1M41 161.7h.1M41.2 161.3v.1M41.4 161h-.1M41.7 160.4l-.1 .1M43.3 172.8l2.7 .4-2.7 .5zM61.7 170.1l.7-.6 .9-.2h5.2a2.5 2.5 0 0 1 2.5 2.5 2.5 2.5 0 0 1-2.5 2.5h-5a2.5 2.5 0 0 1-2.3-1.5 2.5 2.5 0 0 1 .5-2.7zM85.3 160.5h.1M85.9 161.6h.1M86 162h.1M86.2 162.4h.1"/>
<path d="M86.4 162.8h.1M86.9 179.3v.1M87.3 177.9h.1M88.1 171.8h.1M40.4 180.3l1.1 2.6M40.4 180.3h.1M41.1 181.9v.1M41.3 182.6h.1M41.5 182.9h.1M41.5 182.9l.7 1.2M41.6 183.1l.1 .1M41.8 183.4h.1"/>
<path d="M42 183.9h.1M42.2 184.1h.1M42.2 184.1l1.8 2.7M42.3 184.3h.1M42.4 184.5v.1M42.7 184.9h.1M42.9 185.2v.1M43.1 185.6h.1M43.4 186l.1 .1M43.7 186.5h.1M44 186.8h.1M44 186.8l1.4 1.8 2.5 2.3"/>
<path d="M44.1 187h.1M44.8 187.8h.1M47.9 190.9h.1M47.9 190.9l2.4 1.7 3 1.6M48.1 191h.1M48.9 191.6h.1M49.8 192.2v.1M50.1 192.5h.1M50.5 192.7h.1M50.7 192.8l.1 .1M50.9 192.9v.1M51.3 193.2h.1"/>
<path d="M51.6 193.3h.1M52.1 193.6h.1M52.6 193.9h.1M53.3 194.2h.1M53.3 194.2l.6 .3M53.5 194.3h.1M53.9 194.5h.1M54 194.5l1 .4M54.2 194.6h.1M55 194.9h.1M55 194.9l3.9 1.1 3.3 .4h2.5l2.2-.2 2.4-.5 1.8-.5M56.1 195.3h.1"/>
<path d="M58.8 196h.1M70.4 195.4h.1M71.1 195.2h.1M72.6 194.6v.1M73 194.5h.1M73 194.5l-1.9 .7M73.5 194.3l-.5 .2M74.3 193.9h.1M75.4 193.3l-.1 .1M76.2 192.9h.1M76.4 192.7l-.1 .1M77.2 192.3h-.1"/>
<path d="M77.4 192v.1M77.6 192l-2.4 1.4-1.7 .9M77.6 191.9v.1M78.5 191.3h-.1M78.7 191.1h.1M78.9 191l-1.3 .9M79 190.9l-.1 .1M79.6 190.4l-.1 .1M82.1 187.8v.1M83 186.8h.1M83.2 186.5l-.1 .1M83.4 186.3h.1"/>
<path d="M83.6 185.9h.1M84 185.4l-.1 .1M84.1 185.3h-.1M84.5 184.6h.1M84.7 184.3l-.1 .1M84.9 183.9h.1M85.1 183.6l-.1 .1M85.3 183.2h.1M85.9 182l-.1 .1M86 181.6v.1M86.2 181.2v.1"/>
<circle cx="78.6" cy="40.8" r=".59"/>
<circle cx="78.6" cy="40.8" r="1.43"/>
<circle cx="78.6" cy="40.8" r=".5"/>
<circle cx="157.4" cy="41.4" r=".09"/>
<circle cx="157.4" cy="41.4" r=".24"/>
<circle cx="157.4" cy="41.4" r=".1"/>
<circle cx="157.9" cy="52.9" r=".21"/>
<circle cx="157.9" cy="52.9" r=".1"/>
<circle cx="257.6" cy="52.9" r=".2"/>
<circle cx="257.6" cy="52.9" r=".09"/>
<circle cx="258.2" cy="41.4" r=".09"/>
<circle cx="258.2" cy="41.4" r=".1"/>
<circle cx="258.3" cy="41.4" r=".23"/>
<circle cx="258.3" cy="47.7" r="9.1"/>
<circle cx="75.1" cy="109.8" r="1.04"/>
<circle cx="75.2" cy="109.9" r=".52"/>
<circle cx="258.8" cy="120.3" r=".07"/>
<circle cx="259" cy="136.9" r="1.63"/>
</g>
<path d="M59.9 116.8l-.1 4.3M67.7 128.7l5.7 .1M34.6 173.2h8.7" fill="none" stroke="#f00" stroke-width=".21"/>
<path d="M37.6 114.1h38.4v19.1M46 154.5v34.6M157.8 153.6v-100h100v100" fill="none" stroke="#f00" stroke-width=".7"/>
<path d="M73.4 128.3l2.6 .5-2.6 .4zM43.3 172.8l2.7 .4-2.7 .5zM59.9 114.1l.4 2.7-.9-.1z" fill-rule="evenodd" fill="#191924"/>
<g fill="none" stroke="#000" stroke-width=".21">
<path d="M147.5 3v9M116 188.7h1.2l1.3 3.5h1.1a1.22 1.22 0 0 0 2.1 .6l.1-.3-.2-.4-2.4-.9a1.54 1.54 0 0 1-.3-1.9 1.54 1.54 0 0 1 1.7-.7 1.77 1.77 0 0 1 2.1 1.5 1.73 1.73 0 0 1 2-1.5 1.78 1.78 0 0 1 2.1 1.6h-1.1l-.3-.6a1 1 0 0 0-1.6 .4l.1 .3 .2 .2a4.9 4.9 0 0 1 2.6 1l.2 .9 1.4-3.7h1.2l2 5.2h-1.2l-.4-1.2h-2l-.4 1.2h-1.1l.1-.5a2.68 2.68 0 0 1-3.8-.3 2.58 2.58 0 0 1-3.7 .3l.1 .5h-1.2l-.4-1.2h-1.9l-.5 1.2h-1.1zM116.6 190h.1M116.6 190l.6 1.9h-1.3zM119.8 189.8a1.17 1.17 0 0 1 1.5-.2l.3 .6h1.1l.2 .6 .4 .5 2 .6 .4 .2 .1 .4-.1 .3a1.28 1.28 0 0 1-2.1-.6h-.7a1.79 1.79 0 0 0-1.6-1.4l-1.5-.5zM128.9 190l.7 1.9h-1.4zM134.4 188.7h1.1l1.9 4.8v-4.8h2.4l1.1 .2 .5 .4 .1 .7-.1 .6-.6 .5 .7 .4 .3 .9a1.61 1.61 0 0 1-1.9 1.5h-3.6l-.4-1.2h-2l-.3 1.2h-1.2zM134.9 190h.1M134.9 190l.7 1.9h-1.3zM137.5 193.9h.1M138.5 189.5l1.7 .2 .2 .5-.2 .5-1.7 .1zM138.5 191.6h1.3l.6 .2 .2 .5-.1 .4-.7 .3h-1.3z"/>
<path d="M142 188.7h1.1v4.3h1.9a2.73 2.73 0 0 1 .3-3.6 2.73 2.73 0 0 1 3.6-.2 2.78 2.78 0 0 1 .5 3.4 2.78 2.78 0 0 1-3.2 1.3l-.9-.7v.7h-3.3zM146.2 189.9a1.43 1.43 0 0 1 2.2 .3 2.05 2.05 0 0 1-.6 2.7l-.6 .2-.7-.2a2.33 2.33 0 0 1-.3-3zM148.9 188.7h1.3l1.3 2 1.2-2h1.3l-2 3.2v2h-1.1v-2zM274.2 180.9l4.5-.9v4.5l-4.5-.9z"/>
<circle cx="283.1" cy="182.3" r="2.22"/>
<circle cx="283.1" cy="182.3" r="1.35"/>
</g>
<path d="M104 201h183" fill="none" stroke="#000" stroke-width=".21" stroke-dasharray="15.2 1.3 1.3 1.3" stroke-dashoffset="1.8"/>
<path d="M287 167.2v33.8" fill="none" stroke="#000" stroke-width=".21" stroke-dasharray="15.2 1.3 1.3 1.3" stroke-dashoffset=".2"/>
<path d="M283.1 179.4v5.7M273.5 182.2h5.8M280.2 182.2h5.7" fill="none" stroke="#000" stroke-width=".21" stroke-dasharray="15.2 1.3 1.3 1.3" stroke-dashoffset="14.3"/>
<path d="M104 178.5h183M125 178.5v7.5M143 178.5v7.5M164 167.2v33.8M188.4 178.5v7.5M212.7 178.5v7.5M237 167.2v33.8M262 178.5v7.5M104 186h183M237 193.5h50M277.8 193.5v7.5" fill="none" stroke="#000" stroke-width=".25"/>
<path d="M8 18h279v183h-279zM287 167.2h-183v33.8" fill="none" stroke="#000" stroke-width=".7"/>
<path d="M157.8 53.6v25.6M215.5 53.6h42.3v25.6M216.6 53.6v100M216.6 53.6l.4 2.7h-.9zM157.8 78.2l2.6-.4v.8zM157.8 78.2h100M255.2 77.8l2.6 .4-2.6 .4zM60 128.7h7.7M215.5 153.6h59M216.1 150.9h.9l-.4 2.7zM26.9 173.2h7.7" fill="none" stroke="#f00" stroke-width=".21"/>
<g fill="none" stroke="#191924" stroke-width=".21">
<path d="M76 32.4l2.7-.4v.8zM76 31.4v82.7h43.2M76 32.4h17.4M82.7 32l2.6 .4-2.6 .4zM85.3 31.4v9.9M83.7 42.3h.6M84.8 42.3h1M85.3 41.8v1M85.3 43.3v.6M118.2 42.3l.4 2.6h-.8zM118.2 42.3v71.8M119.2 42.3h-32.9"/>
<path d="M83.7 77.3h.6M84.8 77.3h1M85.3 75.7v.6M85.3 76.8v1M85.3 78.3v.6M86.3 77.3h22.7M108 77.3v36.8M108 77.3l.4 2.6h-.8zM107.6 111.5h.8l-.4 2.6zM117.8 111.5h.8l-.4 2.6zM258.9 136.9h.1M259 136.9h.2"/>
<path d="M259.2 136.7v.1M259.2 136.9v.1M259.2 137.1v.1M259.3 136.9h21.9M280.2 122.5v22.8M280.2 136.9l.4 2.7h-.8zM46 142.6l2.6-.4v.8zM46 141.6v12.9M46 142.6h20M63.3 142.2l2.7 .4-2.7 .4zM66 141.6v27.7M250.4 150.3h8.6"/>
<path d="M250.4 153.6h24.1M251 147.6h.8l-.4 2.7zM251.4 145.2v17.4M251.4 153.6l.4 2.6h-.8zM258.9 145.3h.1M259 150.3h.2M259 145.3h.2M259.2 145v.1M259.2 145.2v.1M259.2 145.4v.1M259.2 150v.1M259.2 150.2v.1"/>
<path d="M259.2 150.5h.1M259.3 150.3h8.5M259.3 145.3h21.9M266.3 142.6h.9l-.5 2.7zM266.7 140.2v22.6M266.7 150.3l.5 2.6h-.9zM279.8 142.6h.8l-.4 2.7zM61 171.8v14.9M62.2 171.8h1.3M64.7 171.8h2.5M66 170.6v2.4M66 174.3v1.2"/>
<path d="M68.5 169.3h14.1M68.5 174.3h14.1M68.5 171.8h1.2M71 171.8v14.9M81.2 166.6h.8l-.4 2.7zM81.6 164.2v15.2M81.6 174.3l.4 2.6h-.8zM55.9 185.7h20.2M58.3 185.3l2.7 .4-2.7 .4zM71 185.7l2.6-.4v.8z"/>
</g>
<path d="M148.9 188.7l2 3.2v2h1.1v-2l2-3.2h-1.3l-1.2 2-1.3-2zM116 188.7l-2 5.2h1.1l.5-1.2h1.9l.4 1.2h1.2l-.1-.5 .2 .2a2.62 2.62 0 0 0 3.5-.5 2.72 2.72 0 0 0 3.8 .3l-.1 .5h1.1l.4-1.2h2l.4 1.2h1.2l-2-5.2h-1.2l-1.4 3.7a1.96 1.96 0 0 0-2.1-1.7l-.4-.1a.59 .59 0 0 1-.6-.8 .59 .59 0 0 1 .9-.4l.6 .2 .3 .2 .1 .4h1.1a1.88 1.88 0 0 0-2.6-1.6 1.57 1.57 0 0 0-1.5 1.5 2.12 2.12 0 0 0-3.5-1.1 1.44 1.44 0 0 0-.5 1.6 1.44 1.44 0 0 0 1.4 1l.4 .1a1.17 1.17 0 0 1 1.3 .8l-.4 .5-.9 .1-.8-.4-.1-.5h-1.1l-1.3-3.5zM119.8 189.7l.5-.2h.7l.5 .3 .1 .4h1.1a1.81 1.81 0 0 0 1.9 1.5h.1a.99 .99 0 0 1 1.1 .9l-.4 .4-.8 .1-.8-.4-.2-.5h-.7a2.25 2.25 0 0 0-2.2-1.5l-.3-.1a.55 .55 0 0 1-.6-.3 .55 .55 0 0 1 0-.6zM128.9 190l.7 1.9h-1.4zM116.6 190l.6 1.9h-1.3zM134.4 188.7l-2 5.2h1.2l.3-1.2h2l.4 1.2h3.6a1.5 1.5 0 0 0 1.8-1 1.5 1.5 0 0 0-.9-1.8l.1-.1a1.3 1.3 0 0 0 .5-1.6 1.3 1.3 0 0 0-1.6-.7h-2.4v4.8l-1.9-4.8zM138.5 191.6l1.8 .1 .3 .4-.1 .6-.4 .3h-1.6zM138.5 189.5l1.6 .1 .3 .4-.1 .5-.4 .3h-1.4zM134.9 190l.7 1.9h-1.3zM142 188.7v5.2h3.3v-.7a2.67 2.67 0 0 0 3.4 .3 2.67 2.67 0 0 0 .8-3.4 2.62 2.62 0 0 0-3.4-1.4 2.62 2.62 0 0 0-1.4 3.4l.3 .9h-1.9v-4.3zM146.2 189.9a1.47 1.47 0 0 1 1.7-.2 1.47 1.47 0 0 1 .7 1.6 1.48 1.48 0 0 1-1.5 1.8 1.48 1.48 0 0 1-1.3-1.9z" fill-rule="evenodd" fill="#000"/>
<g fill="#f00">
<path d="M157.8 78.2l2.6-.4v.8zM255.2 77.8l2.6 .4-2.6 .4z"/>
<path d="M216.6 53.6l.4 2.7h-.9zM216.1 150.9h.9l-.4 2.7z"/>
</g>
<g fill="#191924">
<path d="M82.7 32l2.6 .4-2.6 .4zM76 32.4l2.7-.4v.8zM63.3 142.2l2.7 .4-2.7 .4zM46 142.6l2.6-.4v.8zM71 185.7l2.6-.4v.8zM58.3 185.3l2.7 .4-2.7 .4z"/>
<path d="M251 147.6h.8l-.4 2.7zM251.4 153.6l.4 2.6h-.8zM266.3 142.6h.9l-.5 2.7zM266.7 150.3l.5 2.6h-.9zM280.2 136.9l.4 2.7h-.8zM279.8 142.6h.8l-.4 2.7zM108 77.3l.4 2.6h-.8zM107.6 111.5h.8l-.4 2.6zM118.2 42.3l.4 2.6h-.8zM117.8 111.5h.8l-.4 2.6zM81.2 166.6h.8l-.4 2.7zM81.6 174.3l.4 2.6h-.8z"/>
</g>
<g font-size="6.7" fill="#191924">
<text x="248.8" y="61.5">A</text>
<text x="261.9" y="135.4">B</text>
</g>
<g font-size="5.1" fill="#191924">
<text x="21.2" y="27.5">DETAIL A</text>
<text x="19.8" y="32.4">SCALE 1 : 5</text>
<text x="16.4" y="146.5">DETAIL B</text>
<text x="14.9" y="151.5">SCALE 1 : 2</text>
</g>
<g font-size="5.1" fill="#f00">
<text x="56" y="123.1">H</text>
<text x="61.6" y="128">W</text>
<text x="28.5" y="172.6">W</text>
</g>
<text font-size="4.9" fill="#010101" x="74.8" y="206.4">Status Approved 2017-12-20</text>
<g font-size="4.8">
<text x="237.9" y="199.9">D000774678-001</text>
<text x="281.1" y="199.9">3</text>
</g>
<text font-size="4.6" x="237.9" y="192.3">1413-0231</text>
<g font-size="4.1">
<text x="164.6" y="189.8">Door</text>
<text x="164.6" y="194.7">Fixation points</text>
<text x="164.6" y="199.9">HS9020 G/HS9020 GAT/HS9020 GHY</text>
</g>
<text font-size="3.8" x="10.6" y="16.9">This work is copyright and no part may be reproduced, by any process, nor may any other exclusive right be exercised without the permission of ASSA ABLOY.</text>
<g font-size="3.6" fill="#191924">
<text x="89.3" y="31.4">47</text>
<text x="117.2" y="81.3" transform="rotate(-90 117.2 81.3)">359</text>
<text x="107" y="98.4" transform="rotate(-90 107 98.4)">184</text>
<text x="279.3" y="134.5" transform="rotate(-90 279.3 134.5)">Nx 250</text>
<text x="54.1" y="141.6">40</text>
<text x="250.5" y="162.6" transform="rotate(-90 250.5 162.6)">100</text>
<text x="265.8" y="162.8" transform="rotate(-90 265.8 162.8)">150</text>
<text x="80.7" y="173.3" transform="rotate(-90 80.7 173.3)">10</text>
<text x="64.1" y="184.7">20</text>
</g>
<g font-size="3.6" fill="#f00">
<text x="206.4" y="77.2">W</text>
<text x="215.6" y="104.6" transform="rotate(-90 215.6 104.6)">H</text>
</g>
<g font-size="3.4">
<text x="164.9" y="184.7">12/07/2017</text>
<text x="189.3" y="184.7">schwatho</text>
<text x="213.6" y="184.7">schwatho</text>
<text x="242.5" y="184.7">1:30 (A4)</text>
<text x="264.1" y="204.5">SHEET 1 OF 1</text>
</g>
<text font-size="3.2" x="106.8" y="198.3">ASSA ABLOY Entrance System HPDS</text>
<g font-size="2.7">
<text x="237.9" y="171.6">ISO 2768-mH</text>
<text x="230" y="204.5">Configuration:</text>
</g>
<g font-size="2.1">
<text x="104.8" y="169.1">Surface:</text>
<text x="164.9" y="169.1">Material:</text>
<text x="237.9" y="169.1">General tolerance:</text>
<text x="104.9" y="180.5">Volume:</text>
<text x="125.9" y="180.5">Weight:</text>
<text x="143.9" y="180.5">Surface area:</text>
<text x="164.9" y="180.5">Created (YYYY-MM-DD):</text>
<text x="189.3" y="180.5">Designed by:</text>
<text x="213.6" y="180.5">Drawn by:</text>
<text x="237.9" y="180.5">Scale:</text>
<text x="262.9" y="180.5">Projection:</text>
<text x="237.9" y="188">Alternate ID</text>
<text x="237.9" y="195.5">Document ID</text>
<text x="279.7" y="195.5">Rev.:</text>
</g>
<text font-size=".7" x="288" y="200.8" transform="rotate(-90 288 200.8)">V5_2016-07-15</text>
</svg>
